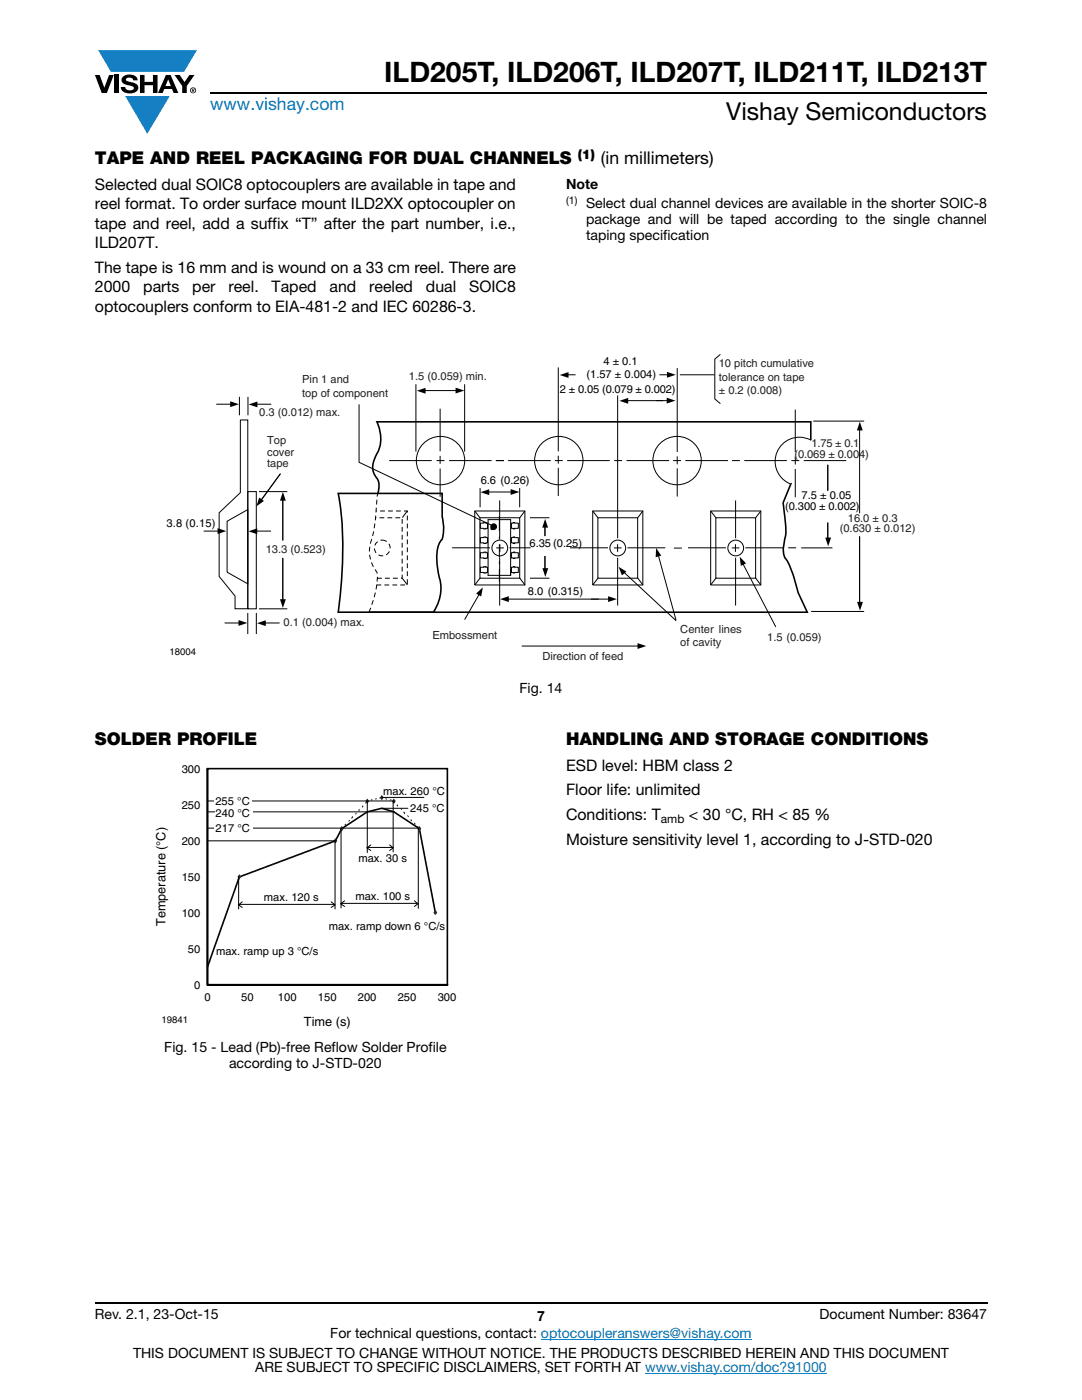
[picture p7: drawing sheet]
<svg xmlns="http://www.w3.org/2000/svg" width="216mm" height="279mm" viewBox="0 0 216 279" stroke-linecap="round" stroke-linejoin="round" font-family="sans-serif">
<g fill="#147fc3">
<path d="M19.6 10h19.7l-2.6 4.3h-1.1h-13.5z"/>
<path d="M25 19.2h8.9l-4.5 7.5z"/>
</g>
<g fill="#000">
<path d="M18.9 15h1l.9 2.5 1-2.5h.9l-1.4 3.6h-1zM22.9 15h.9v3.6h-.9zM24.6 15.3a2.1 2.1 0 0 1 2.8 .3l.1 .4h-.9a.79 .79 0 0 0-.7-.5 .79 .79 0 0 0-.8 .4l.3 .3 1 .2a1.08 1.08 0 0 1 1.2 1 1.08 1.08 0 0 1-1.1 1.2 1.73 1.73 0 0 1-2.4-1.2h.9a.96 .96 0 0 0 .8 .6 .96 .96 0 0 0 .9-.4 1.31 1.31 0 0 0-1.2-.6 1.03 1.03 0 0 1-1.1-.6 1.03 1.03 0 0 1 .2-1.1zM27.9 15h.9v1.3h1.7v-1.3h.9v3.6h-.9v-1.6h-1.7v1.6h-.9zM34.8 15h1.1l.9 1.4 1-1.4h1l-1.5 2.2v1.4h-.9v-1.4z"/>
<path d="M33.6 15.9l.5 1.3h-1.1zM33.1 15l-1.6 3.6h1l.3-.8h1.5l.3 .8h1l-1.6-3.6z"/>
<path d="M38.4 17.8h.2v.2h-.2zM38.3 17.7v.7h.1v-.3l.4 .3-.2-.3 .2-.2-.1-.2z"/>
<path d="M38.1 18a.46 .46 0 0 1 .9 0 .46 .46 0 0 1-.9 0zM37.9 18a.6 .6 0 0 0 1.2 0 .6 .6 0 0 0-1.2 0z"/>
</g>
<path d="M42 18.6h155M18.9 260h178.1" fill="none" stroke="#000" stroke-width=".36"/>
<path d="M107.9 267.3h42.1M128.7 274h36.3" fill="none" stroke="#007ec4" stroke-width=".2"/>
<path d="M33.2 70.7h149.5v61.6h-149.5z" fill="#fff"/>
<g fill="none" stroke="#000" stroke-width=".2">
<path d="M47.8 79.2v3.7M49.5 79.2v3.7M83 76.7v13.4M84.7 77.9h7M92.7 76.7v13.4M111.4 73.3v16.8M112.6 74.8h2.2M123.2 78.9v28.5M125.1 80h8.7M131.6 74.8h2.3M135.1 73.5v16.7M135.7 74.8h6.9"/>
<path d="M143.7 70.7l-1.1 1v7.9l1.1 1M43.2 80.7h3.5M48 83.8h1.4v37.7h-2.5v-2.5l-3.2-4v-12.7l4.3-4zM49.4 98.1h1.7v23.4h-1.7zM50.5 80.7h3.6M51.7 98.1h5.6M56 94.5l-4 5.5M56.4 99.1v8.8M71.6 80.7v11.6l26.9 12.7M77.7 91.9h8.5M87.1 91.9h1.6M87.8 81.6v8.5"/>
<path d="M87.8 91v1.6M87.8 93.5v5.6M89.6 91.9h8.5M95.8 97.4v3.8M97.5 98.2h5.2M98.9 91.9h1.7M99.7 99.9v7.5M101.4 91.9h8.5M103.7 97.4v3.8M110.7 91.9h1.6M111.4 90.9v1.6M111.4 93.4v5.6"/>
<path d="M113.2 91.9h8.5M122.6 91.9h1.5M125 91.9h8.5M134.3 91.9h1.6M135.1 91.1v1.6M135.1 93.5v5.6M136.8 91.9h8.5M146.1 91.9h1.5M146.8 99.9v7.5M148.5 91.9h8.5M157.9 91.9h1.6M158.7 81.7v8.5"/>
<path d="M158.7 91.1v1.6M158.7 93.6v5.6M160.4 91.9h8.5M161.8 87.9a4.8 4.8 0 0 0-6.7 2.2 4.8 4.8 0 0 0 2.7 6.5M162.3 84h10.1M165.2 92.8v5.1M171.5 85v17.4M40.6 106h3.6M45.3 104l4.1-2.3v14.8l-4.1-2.3zM50.5 106h3.6M56.4 111.4v8.7M80.3 115.4l1 1.4"/>
<path d="M81.3 102l-1 1.3M90.2 109.3h7.6M94.7 102h10v14.7h-10zM94.8 102l1 1.3M95.8 103.3h7.9v12.1h-7.9zM95.8 115.4l-1 1.3M95.9 104.4h.7v-.1l.7 .1v1l-.7 .2v-.2h-.7zM95.9 107.3l1.1-.1v.1h.3v1h-.3v.2l-1.1-.2zM95.9 113.2h.7v-.1l.7 .1v1h-.3v.2l-1.1-.2zM95.9 110.3l1.1-.1v.1h.3v1h-.3v.2l-1.1-.2zM95.9 118l-3.2 5.7M97.4 103.7h4.5v11.1h-4.5z"/>
<path d="M99 109.3h1.5M99.6 103v2.9M99.6 107.2v.4M99.6 108.7v2.5M99.6 112.1v.4M99.6 113.6v2.5M99.7 111.3v9.6M99.7 108.6v1.5M100.7 119.6h21.4M101.6 109.3h4.3M102.1 110.3h.3v-.1l1 .1v1h-.7v.2l-.6-.2zM102.1 104.4h.3v-.1l1 .1v1h-.7v.2l-.6-.2z"/>
<path d="M102.1 107.3h.3v-.1l1 .1v1h-.7v.2l-.6-.2zM102.1 113.2h.3v-.1l1 .1v1h-.7v.2l-.6-.2zM103.7 115.4l1.1 1.4M104.7 102l-1 1.3M105.8 103.3h3.8M105.8 115.4h3.8M108.7 104.4v2.6M108.7 111v3.2M113.8 109.3h7.5M118.3 102h10v14.7h-10zM118.3 102l1 1.3M119.3 103.3h7.9v12.1h-7.9z"/>
<path d="M119.3 115.4l-1 1.3M122.5 109.3h1.5M123.2 108.6v1.5M123.2 111.3v9.6M124 113.8l10.9 10.1M125.2 109.3h7.5M127.3 115.4l1 1.4M128.3 102l-1 1.3M131.2 110.2l3.7 13.5M134.5 109.4h1.6M137.3 109.3h7.6M141.8 102h10v14.7h-10z"/>
<path d="M141.8 102l1.1 1.3M142.8 103.3h8v12.1h-8zM142.9 115.4l-1.1 1.3M146 109.3h1.5M146.8 108.6v1.5M146.8 111.3v9.6M147.9 111.9l6.9 13.2M148.7 109.3h7.6M150.8 115.4l1 1.4M151.8 102l-1 1.3M157.3 109.3h1.6M159.9 109.3h6.2"/>
<path d="M165.2 104.3v3.8M171.5 107v13.9M44.8 124.3h3.6M49.4 122.3v4.2M51.1 122.3v4.2M51.7 121.5h5.6M52.2 124.3h3.6M104.1 128.9h23.9M161.8 122h10.6"/>
<circle cx="87.9" cy="91.9" r="4.8"/>
<circle cx="111.5" cy="91.9" r="4.8"/>
<circle cx="135.1" cy="91.9" r="4.8"/>
<circle cx="99.7" cy="109.4" r="1.57"/>
<circle cx="123.3" cy="109.4" r="1.57"/>
<circle cx="146.8" cy="109.4" r="1.57"/>
</g>
<g fill="none" stroke="#000" stroke-width=".2" stroke-dasharray="1 .6" stroke-linecap="butt">
<path d="M75.1 116.7h6.2v-14.7h-6.3M75.2 115.4h5v-12.1h-5.3M73.6 122.2a15.1 15.1 0 0 0 1.6-8 6.9 6.9 0 0 1-.8-7.4 51.1 51.1 0 0 0 .8-7.8l.2-.5"/>
<circle cx="76.3" cy="109.4" r="1.57"/>
</g>
<path d="M67.5 98.5h20.7v4.7l.2 1a6.8 6.8 0 0 1-.3 3.6 5.8 5.8 0 0 0-.9 4.3l.5 3.2a7.9 7.9 0 0 1-1.2 6.9h-19l.1-.7a85 85 0 0 0 .2-21zM157.8 96.6l-1.5 3.7 .3 2.6a14.3 14.3 0 0 1-.3 6.4 3.7 3.7 0 0 0 1 3l1 2.7 1 3.3 1.8 3.9h-87.5M161.8 87.9v-3.7h-86.6a7.2 7.2 0 0 1-.3 6.9 3.9 3.9 0 0 0 .6 4.8l.1 1.1-.2 1.5" fill="none" stroke="#000" stroke-width=".32"/>
<g fill="#000">
<path d="M83.2 78l1.7-.6v1.2zM90.9 77.4l1.8 .5-1.8 .6zM111.7 74.8l1.7-.5v1.1zM133 79.4l1.8 .6-1.8 .5zM133.1 74.2l1.7 .6-1.7 .6zM45.9 80.1l1.8 .6-1.8 .6zM49.6 80.7l1.8-.6v1.2zM56 94.5l-4 5.5zM51.7 99.3l1 .7-1.5 1zM56.4 98.2l.6 1.7h-1.1zM95.9 98.2l1.7-.6v1.2zM101.9 97.6l1.7 .6-1.7 .6z"/>
<path d="M123.6 80l1.7-.6v1.2zM171.6 84.2l.5 1.7h-1.1zM43.4 105.4l1.8 .6-1.8 .6zM49.6 106l1.7-.6v1.2zM55.9 119.6h1.1l-.6 1.7zM95 118.5l1.4-1.3-.4 1.8zM98 104.6a.68 .68 0 0 1 1.1 .2 .68 .68 0 0 1-.3 1 .68 .68 0 0 1-1-.4zM99.8 119.6l1.7-.6v1.1zM108.8 103.6l.6 1.7h-1.2zM108.2 113.4h1.2l-.6 1.7zM121.3 119l1.8 .6-1.8 .5zM123.4 113.1l1.6 1-.9 .7z"/>
<path d="M130.9 109.4l1.1 1.5-1.2 .3zM147.6 111.1l1.3 1.3-1.1 .5zM164.7 107.3h1.1l-.5 1.7zM47.6 123.7l1.7 .6-1.7 .6zM51.3 124.4l1.7-.6v1.2zM127.2 128.4l1.8 .5-1.8 .6zM171 120.1h1.2l-.6 1.8z"/>
</g>
<path d="M30.8 152.3h60.3v53.1h-60.3z" fill="#fff"/>
<path d="M41.4 153.4h47.9v43.1h-47.9v-43.1v43.1h47.9M86.9 182.1l-3.2-16.7-5.1-3.4-2.4-.7-2.9 .7-5.1 3.4-1.3 2.4-19.1 7.2-6.4 18" fill="none" stroke="#000001" stroke-width=".32"/>
<g fill="#062e16">
<path d="M41.5 192.8h.1l-.1 .4h-.2z" fill-rule="evenodd"/>
<path d="M41.8 191.8h.2l-.1 .3h-.2z" fill-rule="evenodd"/>
<path d="M42.2 190.6h.1l-.1 .3h-.1z" fill-rule="evenodd"/>
<path d="M43 188.4h.1l-.1 .4h-.2z" fill-rule="evenodd"/>
<path d="M43.7 186.3h.2l-.1 .3h-.2z" fill-rule="evenodd"/>
<path d="M44.1 185.2h.1l-.1 .4h-.2z" fill-rule="evenodd"/>
<path d="M44.5 184h.1l-.1 .4h-.1z" fill-rule="evenodd"/>
<path d="M44.9 183h.2l-.2 .3h-.2z" fill-rule="evenodd"/>
<path d="M45.2 181.9h.2l-.1 .3h-.2z" fill-rule="evenodd"/>
<path d="M45.6 180.8h.2l-.2 .4h-.1z" fill-rule="evenodd"/>
<path d="M46 179.7h.1l-.1 .4h-.1z" fill-rule="evenodd"/>
<path d="M46.3 178.7h.2l-.1 .3h-.1z" fill-rule="evenodd"/>
<path d="M46.8 177.5h.2l-.2 .4h-.2z" fill-rule="evenodd"/>
<path d="M47.1 176.4h.2l-.2 .4h-.1z" fill-rule="evenodd"/>
<path d="M47.5 175.3h.1l-.1 .4h-.1z" fill-rule="evenodd"/>
<path d="M47.6 174.9l.3-.1 .1 .2-.3 .1z" fill-rule="evenodd"/>
<path d="M48.5 174.6l.2-.1 .1 .2-.3 .1z" fill-rule="evenodd"/>
<path d="M50.1 174l.3-.1v.2l-.2 .1z" fill-rule="evenodd"/>
<path d="M50.9 173.7l.3-.1v.2l-.3 .1z" fill-rule="evenodd"/>
<path d="M51.7 173.4l.3-.1 .1 .2-.3 .1z" fill-rule="evenodd"/>
<path d="M52.6 173.1l.2-.1 .1 .2-.3 .1z" fill-rule="evenodd"/>
<path d="M53.3 172.8l.3-.1 .1 .2-.3 .1z" fill-rule="evenodd"/>
<path d="M54.2 172.5l.3-.1v.2l-.2 .1z" fill-rule="evenodd"/>
<path d="M55 172.2l.3-.1v.2l-.2 .1z" fill-rule="evenodd"/>
<path d="M55.8 171.9l.3-.1 .1 .2-.3 .1z" fill-rule="evenodd"/>
<path d="M56.7 171.6l.3-.1v.2l-.3 .1z" fill-rule="evenodd"/>
<path d="M57.4 171.3l.3-.1 .1 .2-.3 .1z" fill-rule="evenodd"/>
<path d="M58.3 171l.3-.1 .1 .2-.3 .1z" fill-rule="evenodd"/>
<path d="M59.1 170.6l.3-.1 .1 .3-.3 .1z" fill-rule="evenodd"/>
<path d="M59.9 170.3l.3-.1 .1 .2-.3 .1z" fill-rule="evenodd"/>
<path d="M60.8 170l.3-.1v.2l-.3 .1z" fill-rule="evenodd"/>
<path d="M61.5 169.7l.3-.1 .1 .2-.3 .1z" fill-rule="evenodd"/>
<path d="M62.4 169.4l.3-.1v.2l-.2 .1z" fill-rule="evenodd"/>
<path d="M63.2 169.1l.3-.1 .1 .2-.3 .1z" fill-rule="evenodd"/>
<path d="M64 168.8l.3-.1 .1 .2-.3 .1z" fill-rule="evenodd"/>
<path d="M64.9 168.5l.3-.1v.2l-.3 .1z" fill-rule="evenodd"/>
<path d="M65.7 168.2l.2-.1 .1 .2-.2 .1z" fill-rule="evenodd"/>
<path d="M66.5 167.9l.3-.1v.2l-.2 .1z" fill-rule="evenodd"/>
<path d="M67 167.7h.2l-.1 .3h-.2z" fill-rule="evenodd"/>
<path d="M67.5 166.6h.1l-.1 .4h-.2z" fill-rule="evenodd"/>
<path d="M67.9 165.6h.2l-.2 .4h-.1z" fill-rule="evenodd"/>
<path d="M68.1 165.3l.2-.2v.3l-.2 .2z" fill-rule="evenodd"/>
<path d="M68.8 164.6l.2-.2v.3l-.2 .2z" fill-rule="evenodd"/>
<path d="M69.7 163.6h.2l-.2 .3h-.2z" fill-rule="evenodd"/>
<path d="M70.4 162.8l.1 .3-.3 .3-.1-.3z" fill-rule="evenodd"/>
<path d="M71 162.2h.2l-.2 .3h-.2z" fill-rule="evenodd"/>
<path d="M71.5 161.6l.2-.2 .1 .3-.2 .2z" fill-rule="evenodd"/>
<path d="M72.2 160.9l.2-.2 .1 .3-.2 .2z" fill-rule="evenodd"/>
<path d="M72.9 160.2l.2-.2 .1 .2-.3 .2z" fill-rule="evenodd"/>
<path d="M73.1 159.8l.3-.1 .1 .2-.3 .1z" fill-rule="evenodd"/>
<path d="M74 159.6l.3-.1v.2l-.2 .1z" fill-rule="evenodd"/>
<path d="M74.8 159.4l.3-.1 .1 .2-.3 .1z" fill-rule="evenodd"/>
<path d="M75.7 159.2l.3-.1v.2l-.2 .1z" fill-rule="evenodd"/>
<path d="M76.1 159.1l.3 .1-.1 .2-.3-.1z" fill-rule="evenodd"/>
<path d="M77 159.3l.2 .1v.2l-.3-.1z" fill-rule="evenodd"/>
<path d="M77.8 159.6l.3-.1v.2l-.3 .1z" fill-rule="evenodd"/>
<path d="M78.5 159.8l.2 .2v.3l-.3-.2z" fill-rule="evenodd"/>
<path d="M79.2 160.5l.2 .2v.3l-.2-.2z" fill-rule="evenodd"/>
<path d="M79.9 161.3h.2l.2 .3h-.2z" fill-rule="evenodd"/>
<path d="M80.6 161.9l.3 .3-.1 .3-.3-.3z" fill-rule="evenodd"/>
<path d="M81.2 162.7h.2l.2 .3h-.2z" fill-rule="evenodd"/>
<path d="M82 163.4l.2 .2-.1 .4-.2-.3z" fill-rule="evenodd"/>
<path d="M82.7 164.2l.2 .2-.1 .3-.2-.2z" fill-rule="evenodd"/>
<path d="M83.3 164.9l.3 .2-.1 .2-.2-.2z" fill-rule="evenodd"/>
<path d="M83.6 165.3h.1l.1 .4h-.1z" fill-rule="evenodd"/>
<path d="M83.8 166.5h.2v.4h-.1z" fill-rule="evenodd"/>
<path d="M84 167.6h.2v.4h-.1z" fill-rule="evenodd"/>
<path d="M84.2 168.8h.2l.1 .4h-.2z" fill-rule="evenodd"/>
<path d="M84.5 170h.2v.3h-.1z" fill-rule="evenodd"/>
<path d="M84.7 171.2h.2l.1 .4h-.2z" fill-rule="evenodd"/>
<path d="M85 172.4h.1l.1 .4h-.2z" fill-rule="evenodd"/>
<path d="M85.2 173.6h.1l.1 .3h-.2z" fill-rule="evenodd"/>
<path d="M85.4 174.7h.1l.1 .4h-.2z" fill-rule="evenodd"/>
<path d="M85.6 175.9h.1l.1 .4h-.1z" fill-rule="evenodd"/>
<path d="M85.8 177.1h.1l.1 .3h-.1z" fill-rule="evenodd"/>
<path d="M86.1 178.3h.1l.1 .4h-.1z" fill-rule="evenodd"/>
<path d="M86.3 179.5h.1l.1 .4h-.1z" fill-rule="evenodd"/>
<path d="M86.5 180.6h.1l.1 .4h-.1z" fill-rule="evenodd"/>
<path d="M86.7 181.8h.2v.4h-.1z" fill-rule="evenodd"/>
</g>
<path d="M47.8 174.7l.2 .3-.2 .3-.3-.3z" fill="#292d2f"/>
<path d="M48 175l-.2-.3-.2 .3 .2 .3" fill="none" stroke="#292d2f" stroke-width=".27"/>
<path d="M66.9 167.5l.2 .3-.2 .3-.2-.3z" fill-rule="evenodd" fill="#292d2f"/>
<path d="M66.9 167.5l.2 .3-.2 .3-.2-.3z" fill="none" stroke="#292d2f" stroke-width=".27"/>
<path d="M68.2 165.1l.2 .3-.2 .3-.2-.3z" fill-rule="evenodd" fill="#292d2f"/>
<path d="M68.2 165.1l.2 .3-.2 .3-.2-.3z" fill="none" stroke="#292d2f" stroke-width=".27"/>
<path d="M73.3 159.6l.2 .3-.2 .3-.2-.3z" fill-rule="evenodd" fill="#292d2f"/>
<path d="M73.3 159.6l.2 .3-.2 .3-.2-.3z" fill="none" stroke="#292d2f" stroke-width=".27"/>
<path d="M76.2 158.9l.2 .3-.2 .3-.2-.3z" fill-rule="evenodd" fill="#292d2f"/>
<path d="M76.2 158.9l.2 .3-.2 .3-.2-.3z" fill="none" stroke="#292d2f" stroke-width=".27"/>
<path d="M78.6 159.6l.2 .3-.2 .3-.2-.3z" fill-rule="evenodd" fill="#292d2f"/>
<path d="M78.6 159.6l.2 .3-.2 .3-.2-.3z" fill="none" stroke="#292d2f" stroke-width=".27"/>
<path d="M83.7 165.1l.2 .3-.2 .3-.2-.3z" fill-rule="evenodd" fill="#292d2f"/>
<path d="M83.7 165.1l.2 .3-.2 .3-.2-.3z" fill="none" stroke="#292d2f" stroke-width=".27"/>
<path d="M86.9 181.8l.2 .3-.2 .3-.3-.3z" fill-rule="evenodd" fill="#292d2f"/>
<path d="M86.9 181.8l.2 .3-.2 .3-.3-.3z" fill="none" stroke="#292d2f" stroke-width=".32"/>
<path d="M41.5 167.8h25.4M41.5 162h37.2M76.2 161.3h5.2" fill="none" stroke="#000001" stroke-width=".2"/>
<path d="M42.8 161.3h7.6v1.6h-7.6z" fill="#fff"/>
<path d="M41.5 165.3h42.1M47.6 174.9v6.5M48.3 180l-.7 .6 .7 .5M66.1 180l.8 .6-.8 .5M66.9 167.7v13.7M68.1 165.4v15.8M68.8 179.8l-.8 .6 .8 .5M82.7 179.8l.7 .6-.7 .5M83.5 165.3v16M47.6 180.5h19.2M68 180.3h15.4" fill="none" stroke="#000001" stroke-width=".2"/>
<path d="M42.8 164.4h7.7v1.6h-7.7z" fill="#fff"/>
<path d="M41.5 159.9h37.2M73.3 159.9v10.2M76.2 159.1h8.4M78.4 160v10M73.2 169.1h5.2M74 168.6l-.8 .6 .8 .5M77.7 168.6l.7 .6-.7 .5" fill="none" stroke="#000001" stroke-width=".2"/>
<path d="M42.8 159h7.6v1.6h-7.6z" fill="#fff"/>
<text font-size="5.6" x="76.7" y="16.4">ILD205T, ILD206T, ILD207T, ILD211T, ILD213T</text>
<text font-size="4.9" x="144.9" y="24">Vishay Semiconductors</text>
<text font-size="3.5" fill="#007ec4" x="42" y="21.9">www.vishay.com</text>
<g font-size="3.5">
<text x="18.9" y="32.8">TAPE AND REEL PACKAGING FOR DUAL CHANNELS</text>
<text x="119.9" y="32.8">(in millimeters)</text>
<text x="18.9" y="148.7">SOLDER PROFILE</text>
<text x="112.9" y="148.7">HANDLING AND STORAGE CONDITIONS</text>
</g>
<g font-size="3.2">
<text x="18.9" y="37.9">Selected dual SOIC8 optocouplers are available in tape and</text>
<text x="18.9" y="41.8">reel format. To order surface mount ILD2XX optocoupler on</text>
<text x="18.9" y="45.6">tape and reel, add a suffix “T” after the part number, i.e.,</text>
<text x="18.9" y="49.5">ILD207T.</text>
<text x="18.9" y="54.5">The tape is 16 mm and is wound on a 33 cm reel. There are</text>
<text x="18.9" y="58.3">2000</text>
<text x="28.6" y="58.3">parts</text>
<text x="38.4" y="58.3">per</text>
<text x="45.6" y="58.3">reel.</text>
<text x="54.2" y="58.3">Taped</text>
<text x="65.7" y="58.3">and</text>
<text x="73.7" y="58.3">reeled</text>
<text x="85" y="58.3">dual</text>
<text x="93.6" y="58.3">SOIC8</text>
<text x="18.9" y="62.2">optocouplers conform to EIA-481-2 and IEC 60286-3.</text>
<text x="112.9" y="153.8">ESD level: HBM class 2</text>
<text x="112.9" y="158.8">Floor life: unlimited</text>
<text x="112.9" y="163.7">Conditions: T</text>
<text x="137.5" y="163.7">&lt; 30 °C, RH &lt; 85 %</text>
<text x="112.9" y="168.6">Moisture sensitivity level 1, according to J-STD-020</text>
</g>
<g font-size="2.8">
<text x="112.9" y="37.6">Note</text>
<text x="116.9" y="41.5">Select dual channel devices are available in the shorter SOIC-8</text>
<text x="116.9" y="47.9">taping specification</text>
<text x="116.9" y="44.7">package and will be taped according to the single channel</text>
<text x="103.7" y="138.4">Fig. 14</text>
<text x="32.8" y="210">Fig. 15 - Lead (Pb)-free Reflow Solder Profile</text>
<text x="45.7" y="213.1">according to J-STD-020</text>
<text x="18.9" y="263.3">Rev. 2.1, 23-Oct-15</text>
<text x="107.2" y="263.6">7</text>
<text x="163.6" y="263.3">Document Number: 83647</text>
<text x="65.9" y="267.1">For technical questions, contact: optocoupleranswers@vishay.com</text>
<text x="26.5" y="271">THIS DOCUMENT IS SUBJECT TO CHANGE WITHOUT NOTICE. THE PRODUCTS DESCRIBED HEREIN AND THIS DOCUMENT</text>
<text x="50.9" y="273.8">ARE SUBJECT TO SPECIFIC DISCLAIMERS, SET FORTH AT www.vishay.com/doc?91000</text>
</g>
<text font-size="2.6" x="115.3" y="31.8">(1)</text>
<text font-size="2.6" fill="#000001" x="33" y="184.9" transform="rotate(-90 33 184.9)">Temperature (°C)</text>
<text font-size="2.5" fill="#000001" x="60.6" y="204.8">Time (s)</text>
<text font-size="2.4" x="131.9" y="164.3">amb</text>
<g font-size="2.2" fill="#231f20">
<text x="60.3" y="76.5">Pin 1 and</text>
<text x="81.6" y="75.8">1.5 (0.059) min.</text>
<text x="143.4" y="73.3">10 pitch cumulative</text>
<text x="143.4" y="76">tolerance on tape</text>
<text x="51.7" y="83.1">0.3 (0.012) max.</text>
<text x="60.3" y="79.2">top of component</text>
<text x="143.4" y="78.7">± 0.2 (0.008)</text>
<text x="53.3" y="88.7">Top</text>
<text x="161.9" y="89.3">1.75 ± 0.1</text>
<text x="53.3" y="90.9">cover</text>
<text x="53.3" y="93.2">tape</text>
<text x="158.5" y="91.5">(0.069 ± 0.004)</text>
<text x="167.6" y="106.3">(0.630 ± 0.012)</text>
<text x="169.2" y="104.2">16.0 ± 0.3</text>
<text x="53" y="110.4">13.3 (0.523)</text>
<text x="56.6" y="124.9">0.1 (0.004) max.</text>
<text x="86.3" y="127.5">Embossment</text>
<text x="108.2" y="131.8">Direction of feed</text>
<text x="135.7" y="126.3">Center lines</text>
<text x="135.7" y="129">of cavity</text>
<text x="153.1" y="127.9">1.5 (0.059)</text>
</g>
<g font-size="2.2">
<text x="117" y="75.5">(1.57 ± 0.004)</text>
<text x="120.4" y="72.8">4 ± 0.1</text>
<text x="111.7" y="78.5">2 ± 0.05 (0.079 ± 0.002)</text>
<text x="95.9" y="96.7">6.6 (0.26)</text>
<text x="156.7" y="101.9">(0.300 ± 0.002)</text>
<text x="159.9" y="99.6">7.5 ± 0.05</text>
<text x="33.2" y="105.3">3.8 (0.15)</text>
<text x="105.7" y="109.2">6.35 (0.25)</text>
<text x="105.3" y="118.7">8.0 (0.315)</text>
</g>
<g font-size="2.2" fill="#000001">
<text x="36.3" y="154.2">300</text>
<text x="36.3" y="161.4">250</text>
<text x="43" y="160.6">255 °C</text>
<text x="76.5" y="158.7">max. 260 °C</text>
<text x="81.9" y="162">245 °C</text>
<text x="43" y="163">240 °C</text>
<text x="43" y="166.1">217 °C</text>
<text x="36.3" y="168.6">200</text>
<text x="71.5" y="172.1">max. 30 s</text>
<text x="36.3" y="175.8">150</text>
<text x="52.7" y="179.9">max. 120 s</text>
<text x="70.9" y="179.6">max. 100 s</text>
<text x="36.3" y="183">100</text>
<text x="65.6" y="185.6">max. ramp down 6 °C/s</text>
<text x="37.5" y="190.1">50</text>
<text x="43.1" y="190.6">max. ramp up 3 °C/s</text>
<text x="38.7" y="197.3">0</text>
<text x="40.8" y="199.8">0</text>
<text x="48.1" y="199.8">50</text>
<text x="55.5" y="199.8">100</text>
<text x="63.4" y="199.8">150</text>
<text x="71.4" y="199.8">200</text>
<text x="79.4" y="199.8">250</text>
<text x="87.3" y="199.8">300</text>
</g>
<text font-size="2.1" x="112.9" y="40.7">(1)</text>
<text font-size="1.9" x="33.8" y="130.7">18004</text>
<text font-size="1.9" fill="#000001" x="32.2" y="204.2">19841</text>
</svg>
